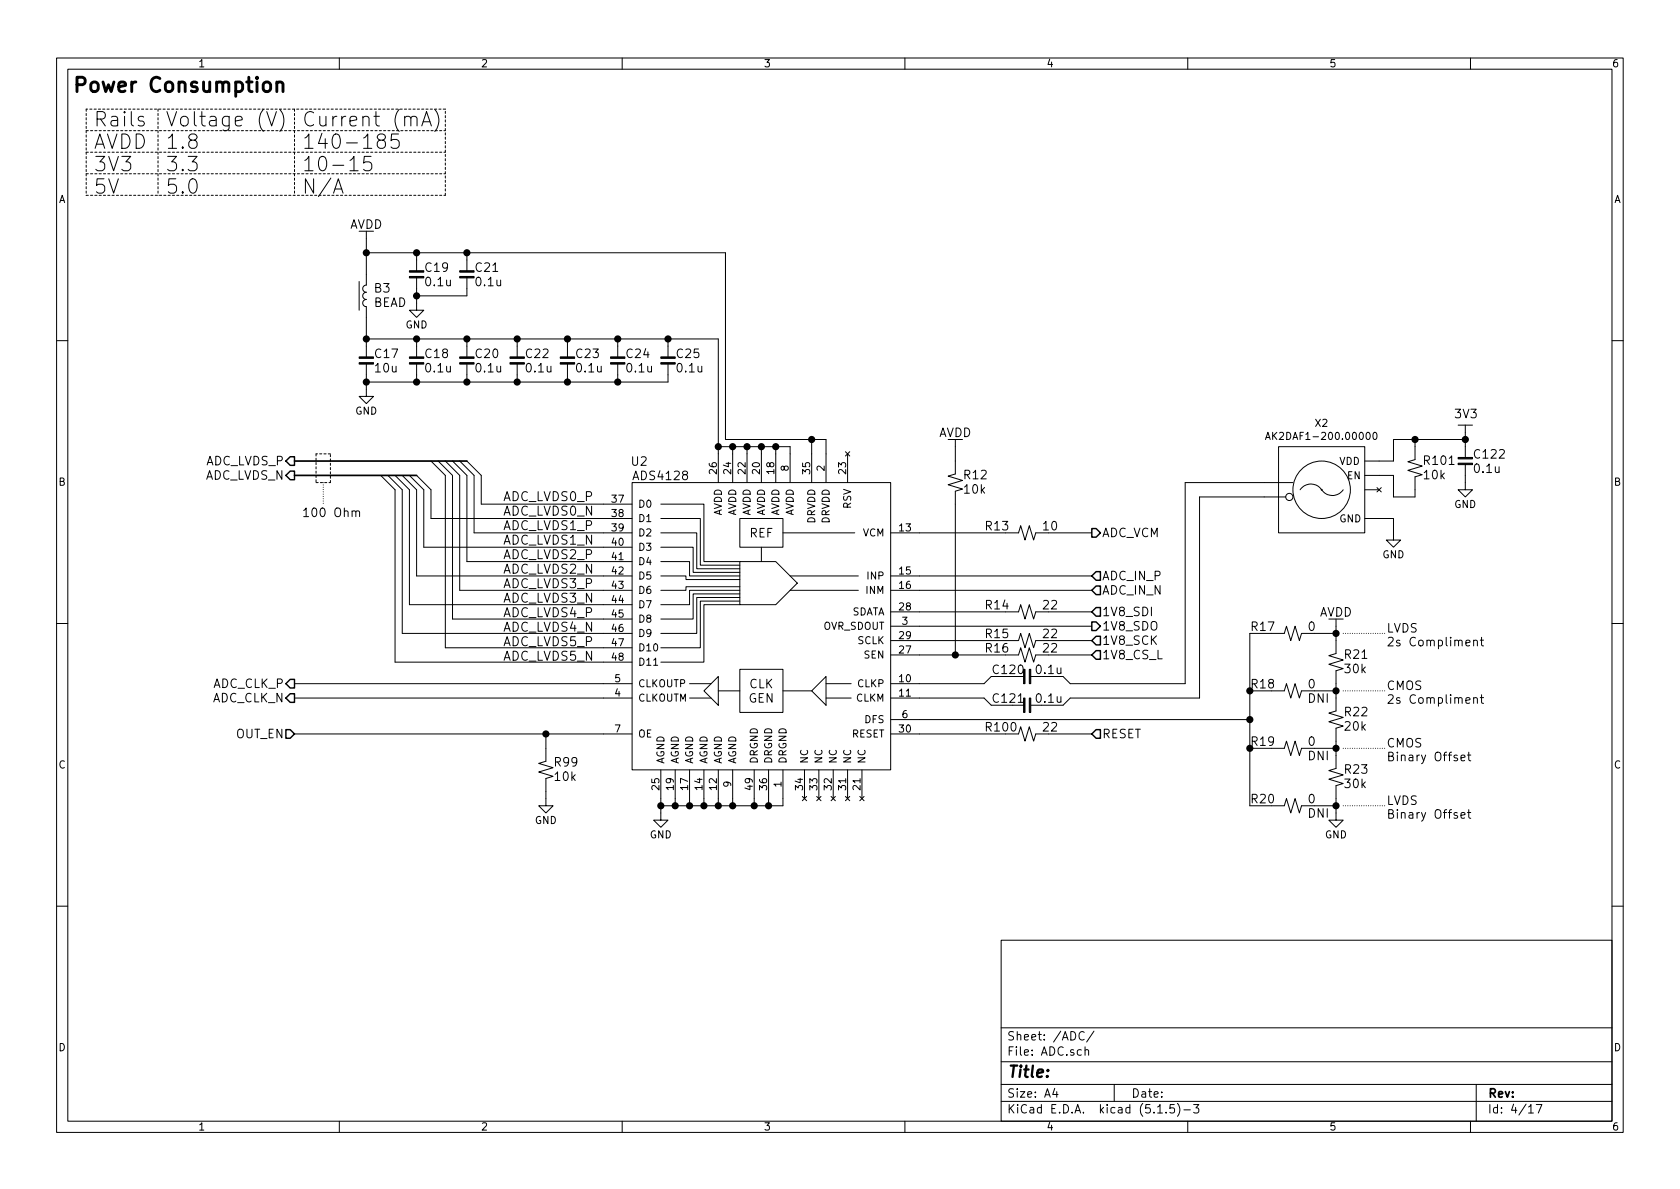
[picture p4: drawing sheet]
<svg xmlns="http://www.w3.org/2000/svg" width="297mm" height="210mm" viewBox="0 0 297 210" stroke-linecap="round" stroke-linejoin="round" font-family="sans-serif">
<g fill="none" stroke="#000" stroke-width=".18">
<path d="M10 10.3h277v189.9h-277zM12 12.2h273v186.1h-273zM47.2 19.7l.8 2.6 .9-2.6M49.5 19.3a2.98 2.98 0 0 1 0 3.9M60 10.3v1.9M76.9 19.3a2.9 2.9 0 0 1 0 3.9M110 10.3v1.9M160 10.3v1.9M210 10.3v1.9M260 10.3v1.9M25.4 20.7l-.6-.1-.4 .3 .2 .4 .8 .2 .1 .3-.1 .3-.2 .2-.8-.2M59 34.2l.8-2.6 .9 2.6"/>
<path d="M65.6 27.7h-1.2l-.1 1.1 .3-.2h.7l.2 .1 .2 .4v.6l-.1 .2-.3 .3h-.7l-.3-.3M67.2 24.8l-.5-.5a.62 .62 0 0 1 .5-.6h.5a.55 .55 0 0 1 .5 .5 .55 .55 0 0 1-.5 .6h-.5l-.4 .2-.1 .7 .5 .5 .7-.1a.83 .83 0 0 0 0-1.2l-.2-.1M70.5 23.7h-1.3l-.1 1.2 .4-.2h.6l.4 .2 .1 .2v.6l-.1 .3-.4 .2h-.6l-.4-.2M74.6 22.3l.8-2.6 .9 2.6M74.8 21.5h1.2M63.5 49.8v5.1M64.8 40.9v9.5a.63 .63 0 0 0-.7 .6 .63 .63 0 0 0 .7 .7 .63 .63 0 0 0-.7 .6 .63 .63 0 0 0 .7 .7 .63 .63 0 0 0-.7 .6 .63 .63 0 0 0 .7 .6v8.9M64.8 59.9h62.2v25.4M64.8 44.7h63.5v33h17.7v7.6M73.7 49.1v5.8h1.2l-1.2 1.2-1.3-1.2h1.3M73.7 44.7v3.2M73.7 59.9v3.2"/>
<path d="M82.5 44.7v3.2M82.5 49.1v3.2h-8.8M82.5 59.9v3.2M91.4 59.9v3.2M100.3 59.9v3.2M109.2 59.9v3.2M118.1 59.9v3.2M10 60.2h2M64.8 64.4v5.7h1.2l-1.2 1.3-1.3-1.3h1.3M73.7 64.4v3.2M82.5 64.4v3.2M91.4 64.4v3.2"/>
<path d="M100.3 64.4v3.2M109.2 64.4v3.2M118.1 64.4v3.2h-53.3M127 79h12.7v6.3M129.5 79v6.3M132.1 79v6.3M134.6 79v6.3M137.2 79v6.3M143.5 77.7v7.6M149.5 79.9l.7 .7M150.2 79.9l-.7 .7M168.9 77.7v6.1l-1.3 .4 2.6 .8-2.6 .7 2.6 .8-1.3 .4v28.9"/>
<path d="M223.7 77.7l.5-1.3 .4 1.3M223.9 77.4h.6M226.1 79h15.2v15.2h-15.2zM242.8 76.6l.3-.2a.69 .69 0 0 1 .4 .7 .69 .69 0 0 1-.4 .6l-.3-.1-.1-.4zM250.2 77.7v3.6l-1.3 .4 2.6 .7-2.6 .8 2.6 .7-1.3 .4v3.6h-3.8v-3.8h-5.1M257.8 75.2h2.5M259.1 75.2v5.7M259.1 77.7h-12.7v3.8h-5.1M285 60.2h2M62.3 90.5v-.1a.37 .37 0 0 1 .6 .1v.9M62.9 90.5l.2-.2 .4 .1 .1 1M67.3 84.1l2.5 2.5v30.5h42"/>
<path d="M68.6 84.1l2.5 2.5v25.4h40.7M69.8 84.1l2.6 2.5v20.3h39.4M71.1 84.1l2.6 2.5v15.2h38.1M72.4 84.1l2.5 2.5v10.2h36.9M73.7 84.1l2.5 2.5v5.1h35.6M76.2 81.5l2.5 2.6v30.4h33.1M77.5 81.5l2.5 2.6v25.4h31.8M78.7 81.5l2.6 2.6v20.3h30.5M80 81.5l2.5 2.6v15.2h29.3M81.3 81.5l2.5 2.6v10.1h28M82.5 81.5l2.6 2.6v5h26.7M111.8 85.3h45.7v50.8h-45.7z"/>
<path d="M116.8 99.3h5.1v2.5h8.9M116.8 96.8h5.8v4.4h8.2M116.8 94.2h6.4v6.4h7.6M116.8 89.1h7.7v10.2h6.3M116.8 91.7h7v8.2h7M130.8 91.7h7.6v5.1h-7.6zM130.8 99.3h6.4l3.8 3.8-3.8 3.8h-6.4zM134.6 96.8v2.5M138.4 94.2h12.7M149.9 80.3v5M157.5 94.2h22.6l.4-1.2 .7 2.5 .8-2.5 .8 2.5 .3-1.3h9.9M227.3 87.9h-15.2v35.5h-22.9l-1.2 1.3h-5.8"/>
<path d="M228.6 85.3h-19.1v35.6h-20.3l-1.2-1.3h-5.8M229.9 86.6a2.36 2.36 0 0 1 4 .3 2.28 2.28 0 0 0 3.6-.3M241.3 91.7h5.1v3.8h1.2l-1.2 1.3-1.3-1.3h1.3M241.3 86.6h2.5M243.5 86.2l.7 .8M244.2 86.2l-.7 .8M259.1 82.2v4.4h1.2l-1.2 1.3-1.3-1.3h1.3M10 110.3h2M116.8 101.8h4.5v.7h9.5M130.8 118.4h7.6v7.6h-7.6zM130.8 106.9h-6.3v10.2h-7.7M130.8 105.7h-7.6v6.3h-6.4"/>
<path d="M130.8 104.4h-8.9v2.5h-5.1M130.8 106.3h-7v8.2h-7M130.8 105h-8.2v4.5h-5.8M130.8 103.8h-9.5v.6h-4.5M139.7 104.4h12.1M139.7 101.8h12.1M146 119.6v5.1l-2.5-2.5zM157.5 113.3h22.6l.4-1.3 .7 2.5 .8-2.5 .8 2.5 .3-1.2h9.9M157.5 115.8h22.6l.4-1.3 .7 2.6 .8-2.6 .8 2.6 .3-1.3h9.9M157.5 108.2h22.6l.4-1.3 .7 2.6 .8-2.6 .8 2.6 .3-1.3h9.9M157.5 104.4h35.5M157.5 101.8h35.5"/>
<path d="M157.5 110.7h35.5M179.1 119.6h-3.8l-1.3 1.3h-16.5M236.2 109.5v6.1l-1.3 .3 2.6 .8-2.6 .8 2.6 .7-1.3 .4v7.1l-1.3 .4 2.6 .8-2.6 .7 2.6 .8-1.3 .4v7.1l-1.3 .4 2.6 .7-2.6 .8 2.6 .8-1.3 .3v6.1h1.3l-1.3 1.3-1.3-1.3h1.3M236.2 112h-6.1l-.4 1.3-.7-2.6-.8 2.6-.7-2.6-.4 1.3h-6.1v30.5h6.1l.4-1.3 .7 2.6 .8-2.6 .7 2.6 .4-1.3h6.1M260.6 113.3a.37 .37 0 0 1 .6 .1v.8M260.6 113.2v1M261.7 113.2h.6M262 112.7v1.3v.1l.3 .1M285 110.3h2M52.1 123.4h59.7M52.1 120.9h59.7M52.1 129.8h59.7"/>
<path d="M96.5 129.8v4.8l-1.3 .4 2.6 .8-2.6 .7 2.6 .8-1.3 .4v4.8h1.3l-1.3 1.3-1.3-1.3h1.3M116.8 136.1v8.9h1.3l-1.3 1.3-1.2-1.3h1.2M119.4 136.1v6.4M121.9 123.4h3.8M121.9 120.9h3.8M121.9 136.1v6.4M124.5 122.2l2.5-2.6v5.1zM124.5 136.1v6.4M127 122.2h3.8M127 136.1v6.4M129.5 136.1v6.4M133.3 136.1v6.4"/>
<path d="M135.9 136.1v6.4M138.4 136.1v6.4h-21.6M138.4 122.2h5.1M142.2 136.1v5.1M144.8 136.1v5.1M146 123.4h4.5M146 120.9h4.5M147.3 136.1v5.1M149.9 136.1v5.1M152.4 136.1v5.1M157.5 123.4h16.5l1.3 1.3h3.8M157.5 129.8h20.3"/>
<path d="M157.5 127.2h63.5M180.1 129.8l.4-1.3 .7 2.6 .8-2.6 .8 2.6 .3-1.3h9.9M221 132.3h6.1l.4-1.2 .7 2.5 .8-2.5 .7 2.5 .4-1.3h6.1M221 122.2h6.1l.4-1.3 .7 2.5 .8-2.5 .7 2.5 .4-1.2h6.1M258.3 134l.7-.1v-.3l-.5-.1-.2 .2 .1 .8h.6M259.5 133.5h.5M259.7 133v1.3l.3 .2M260.6 123.5v-.1a.37 .37 0 0 1 .6 .2v.8M260.6 123.4v1M261.7 123.4h.6M262 122.9v1.2v.2l.3 .1M141.9 140.8l.7 .8"/>
<path d="M142.6 140.8l-.7 .8M144.4 140.8l.8 .8M145.2 140.8l-.8 .8M146.9 140.8l.8 .8M147.7 140.8l-.8 .8M149.5 140.8l.7 .8M150.2 140.8l-.7 .8M152 140.8l.8 .8M152.8 140.8l-.8 .8M258.3 144.2l.7-.2v-.2l-.5-.1-.2 .2 .1 .7h.6M259.5 143.7h.5M259.7 143.2v1.3l.3 .2"/>
<path d="M10 160.2h2M177 166.3h108v32h-108zM285 160.2h2M60 198.3v1.9M110 198.3v1.9M160 198.3v1.9M177 194.8h108M177 191.8h108M177 187.8h108M177 181.8h108M186.5 192.5l-.4 1h1M186.8 193v1"/>
<path d="M191.7 182.6a.59 .59 0 0 0-.7 0 .59 .59 0 0 0-.2 .7 .56 .56 0 0 0 .3 .5 .56 .56 0 0 0 .6 0M191.8 185.7l.2-.1 .4 .1 .1 .9M191.8 185.1v1.5M193.4 182.3l-1.3 2M197 191.8v3M204.7 196.8h.8M206.2 196.7v.1M207.6 195.3h-.7l-.1 .7 .2-.1 .5 .1 .2 .2-.1 .5-.2 .1-.6-.1M208.2 195.1a1.71 1.71 0 0 1 0 2.3M209.3 196.3h1.2M210 198.3v1.9M211 195.3h1l-.5 .6 .4 .1v.7l-.2 .1-.7-.1"/>
<path d="M260 198.3v1.9M261 191.8v6.5M270.3 195.8l.4-.5v1.5M270.3 196.8h.8M271.6 195.3h1l-.6 1.5"/>
<circle cx="228" cy="87.9" r=".63"/>
<circle cx="233.7" cy="86.6" r="5.1"/>
</g>
<g fill="#000" stroke="#000" stroke-width=".18">
<path d="M72.4 48.9h2.5v.2h-2.5zM72.4 47.9h2.5v.2h-2.5zM81.3 48.9h2.5v.2h-2.5zM81.3 47.9h2.5v.2h-2.5zM63.5 64.1h2.5v.3h-2.5zM63.5 63.1h2.5v.3h-2.5zM72.4 64.1h2.5v.3h-2.5zM72.4 63.1h2.5v.3h-2.5zM81.3 64.1h2.5v.3h-2.5zM81.3 63.1h2.5v.3h-2.5zM90.2 64.1h2.5v.3h-2.5zM90.2 63.1h2.5v.3h-2.5z"/>
<path d="M99.1 64.1h2.5v.3h-2.5zM99.1 63.1h2.5v.3h-2.5zM107.9 64.1h2.6v.3h-2.6zM107.9 63.1h2.6v.3h-2.6zM116.8 64.1h2.6v.3h-2.6zM116.8 63.1h2.6v.3h-2.6zM257.8 81.9h2.5v.3h-2.5zM257.8 80.9h2.5v.2h-2.5zM181 118.4h.2v2.5h-.2zM182 118.4h.2v2.5h-.2zM181 123.4h.2v2.6h-.2zM182 123.4h.2v2.6h-.2z"/>
<circle cx="233.7" cy="86.6" r=".08"/>
</g>
<g fill="none" stroke="#000" stroke-width=".18" stroke-dasharray=".4 .4">
<path d="M15.2 19.3v15.2M27.9 19.3v15.2M52.1 19.3v15.2M78.7 19.3h-63.5M15.2 23.1h63.5M15.2 26.9h63.5M15.2 30.7h63.5M15.2 34.5h63.5M78.7 34.5v-15.2M55.9 85.3h2.5M55.9 80.3v5M58.4 85.3v-5"/>
<path d="M58.4 80.3h-2.5"/>
</g>
<path d="M57.1 85.3v3.8M237.5 112h7.6M237.5 132.3h7.6M237.5 122.2h7.6M237.5 142.5h7.6" fill="none" stroke="#000" stroke-width=".18" stroke-dasharray="0 .4"/>
<path d="M52.1 81.5h30.4M52.1 84.1h21.6" fill="none" stroke="#000" stroke-width=".3"/>
<g fill="none" stroke="#000" stroke-width=".25">
<path d="M51.3 80.8h.8v1.5h-.8l-.8-.8zM51.3 83.3h.8v1.5h-.8l-.8-.7zM193 93.5h.8l.8 .7-.8 .8h-.8zM193 110h.8l.8 .7-.8 .8h-.8zM193.8 107.4h.8v1.6h-.8l-.8-.8zM193.8 103.6h.8v1.6h-.8l-.8-.8zM193.8 112.5h.8v1.5h-.8l-.8-.7zM193.8 101.1h.8v1.5h-.8l-.8-.8zM193.8 115.1h.8v1.5h-.8l-.8-.8zM50.5 129h.8l.8 .8-.8 .8h-.8zM51.3 122.7h.8v1.5h-.8l-.8-.8zM51.3 120.1h.8v1.6h-.8l-.8-.8z"/>
<path d="M193.8 129h.8v1.6h-.8l-.8-.8z"/>
</g>
<path d="M48.9 14.8a.63 .63 0 0 1 1.1 .1v1.3M48.9 14.5v1.7" fill="none" stroke="#000" stroke-width=".51"/>
<g fill="#000" stroke="#000" stroke-width=".25">
<circle cx="64.8" cy="59.9" r=".51"/>
<circle cx="64.8" cy="44.7" r=".51"/>
<circle cx="73.7" cy="44.7" r=".51"/>
<circle cx="73.7" cy="59.9" r=".51"/>
<circle cx="73.7" cy="52.3" r=".51"/>
<circle cx="82.6" cy="44.7" r=".51"/>
<circle cx="82.6" cy="59.9" r=".51"/>
<circle cx="91.4" cy="59.9" r=".51"/>
<circle cx="100.3" cy="59.9" r=".51"/>
<circle cx="109.2" cy="59.9" r=".51"/>
<circle cx="118.1" cy="59.9" r=".51"/>
<circle cx="64.8" cy="67.6" r=".51"/>
<circle cx="73.7" cy="67.6" r=".51"/>
<circle cx="82.6" cy="67.6" r=".51"/>
<circle cx="91.4" cy="67.6" r=".51"/>
<circle cx="100.3" cy="67.6" r=".51"/>
<circle cx="109.2" cy="67.6" r=".51"/>
<circle cx="127" cy="79" r=".51"/>
<circle cx="129.5" cy="79" r=".51"/>
<circle cx="132.1" cy="79" r=".51"/>
<circle cx="134.6" cy="79" r=".51"/>
<circle cx="137.2" cy="79" r=".51"/>
<circle cx="143.5" cy="77.7" r=".51"/>
<circle cx="250.2" cy="77.7" r=".51"/>
<circle cx="259.1" cy="77.7" r=".51"/>
<circle cx="168.9" cy="115.8" r=".51"/>
<circle cx="236.2" cy="112" r=".51"/>
<circle cx="96.5" cy="129.8" r=".51"/>
<circle cx="221" cy="122.2" r=".51"/>
<circle cx="221" cy="127.2" r=".51"/>
<circle cx="221" cy="132.3" r=".51"/>
<circle cx="236.2" cy="122.2" r=".51"/>
<circle cx="236.2" cy="132.3" r=".51"/>
<circle cx="116.8" cy="142.5" r=".51"/>
<circle cx="119.4" cy="142.5" r=".51"/>
<circle cx="121.9" cy="142.5" r=".51"/>
<circle cx="124.5" cy="142.5" r=".51"/>
<circle cx="127" cy="142.5" r=".51"/>
<circle cx="129.5" cy="142.5" r=".51"/>
<circle cx="133.4" cy="142.5" r=".51"/>
<circle cx="135.9" cy="142.5" r=".51"/>
<circle cx="236.2" cy="142.5" r=".51"/>
</g>
<g font-size="3.5">
<text x="12.7" y="16.3">Power Consumption</text>
<text x="16.5" y="22.4">Rails</text>
<text x="29.2" y="22.4">Voltage (V)</text>
<text x="53.3" y="22.4">Current (mA)</text>
<text x="16.5" y="26.4">AVDD</text>
<text x="29.2" y="26.4">1.8</text>
<text x="53.3" y="26.4">140-185</text>
<text x="16.5" y="30.3">3V3</text>
<text x="16.5" y="34.3">5V</text>
<text x="29.2" y="30.3">3.3</text>
<text x="29.2" y="34.3">5.0</text>
<text x="53.3" y="30.3">10-15</text>
<text x="53.3" y="34.3">N/A</text>
</g>
<text font-size="2.8" x="178" y="190.5">Title:</text>
<g font-size="2.2">
<text x="88.9" y="88.6">ADC_LVDS0_P</text>
<text x="88.9" y="91.2">ADC_LVDS0_N</text>
<text x="88.9" y="93.7">ADC_LVDS1_P</text>
<text x="88.9" y="96.3">ADC_LVDS1_N</text>
<text x="88.9" y="98.9">ADC_LVDS2_P</text>
<text x="88.9" y="101.4">ADC_LVDS2_N</text>
<text x="88.9" y="104">ADC_LVDS3_P</text>
<text x="88.9" y="106.6">ADC_LVDS3_N</text>
<text x="88.9" y="109.1">ADC_LVDS4_P</text>
<text x="88.9" y="111.7">ADC_LVDS4_N</text>
<text x="88.9" y="114.3">ADC_LVDS5_P</text>
<text x="88.9" y="116.8">ADC_LVDS5_N</text>
</g>
<g font-size="2.1">
<text x="61.8" y="40.5">AVDD</text>
<text x="66.2" y="51.7">B3</text>
<text x="75.3" y="48.1">C19</text>
<text x="75.4" y="50.6">0.1u</text>
<text x="84.2" y="48.1">C21</text>
<text x="84.3" y="50.6">0.1u</text>
<text x="66" y="54.3">BEAD</text>
<text x="66.4" y="63.3">C17</text>
<text x="66.4" y="65.9">10u</text>
<text x="75.3" y="63.3">C18</text>
<text x="75.4" y="65.9">0.1u</text>
<text x="84.2" y="63.3">C20</text>
<text x="84.3" y="65.9">0.1u</text>
<text x="93.1" y="63.3">C22</text>
<text x="93.2" y="65.9">0.1u</text>
<text x="102" y="63.3">C23</text>
<text x="102.1" y="65.9">0.1u</text>
<text x="110.8" y="63.3">C24</text>
<text x="110.9" y="65.9">0.1u</text>
<text x="119.7" y="63.3">C25</text>
<text x="119.8" y="65.9">0.1u</text>
<text x="165.9" y="77.3">AVDD</text>
<text x="257.3" y="74">3V3</text>
<text x="36.2" y="82.3">ADC_LVDS_P</text>
<text x="111.7" y="82.4">U2</text>
<text x="251.9" y="82.2">R101</text>
<text x="260.8" y="81.1">C122</text>
<text x="260.8" y="83.6">0.1u</text>
<text x="36.1" y="84.8">ADC_LVDS_N</text>
<text x="112.2" y="84.9">ADS4128</text>
<text x="170.5" y="84.8">R12</text>
<text x="170.6" y="87.3">10k</text>
<text x="251.8" y="84.8">10k</text>
<text x="53.3" y="91.4">100 Ohm</text>
<text x="132.5" y="95">REF</text>
<text x="174.3" y="93.8">R13</text>
<text x="184.5" y="93.8">10</text>
<text x="194.8" y="95">ADC_VCM</text>
<text x="174.3" y="107.8">R14</text>
<text x="184.5" y="107.8">22</text>
<text x="194.8" y="105.2">ADC_IN_N</text>
<text x="194.8" y="102.6">ADC_IN_P</text>
<text x="174.3" y="112.8">R15</text>
<text x="184.5" y="112.8">22</text>
<text x="194.8" y="109">1V8_SDI</text>
<text x="194.8" y="111.5">1V8_SDO</text>
<text x="221.3" y="111.6">R17</text>
<text x="231.3" y="111.6">0</text>
<text x="233.2" y="109">AVDD</text>
<text x="245.1" y="111.9">LVDS</text>
<text x="174.3" y="115.4">R16</text>
<text x="175.7" y="119.2">C120</text>
<text x="183.3" y="119.2">0.1u</text>
<text x="184.5" y="115.4">22</text>
<text x="194.8" y="114">1V8_SCK</text>
<text x="194.8" y="116.6">1V8_CS_L</text>
<text x="237.8" y="116.5">R21</text>
<text x="237.9" y="119">30k</text>
<text x="245.1" y="114.3">2s Compliment</text>
<text x="37.4" y="124.2">ADC_CLK_N</text>
<text x="37.6" y="121.7">ADC_CLK_P</text>
<text x="132.3" y="124.3">GEN</text>
<text x="132.4" y="121.7">CLK</text>
<text x="175.7" y="124.3">C121</text>
<text x="183.3" y="124.3">0.1u</text>
<text x="221.3" y="121.7">R18</text>
<text x="231.3" y="124.3">DNI</text>
<text x="231.3" y="121.7">0</text>
<text x="245.1" y="122">CMOS</text>
<text x="245.1" y="124.5">2s Compliment</text>
<text x="41.7" y="130.6">OUT_EN</text>
<text x="174.4" y="129.4">R100</text>
<text x="184.5" y="129.4">22</text>
<text x="194.8" y="130.6">RESET</text>
<text x="221.3" y="131.9">R19</text>
<text x="231.3" y="131.9">0</text>
<text x="237.8" y="126.7">R22</text>
<text x="237.9" y="129.2">20k</text>
<text x="98.1" y="135.6">R99</text>
<text x="231.3" y="134.4">DNI</text>
<text x="237.8" y="136.8">R23</text>
<text x="245.1" y="132.2">CMOS</text>
<text x="245.1" y="134.6">Binary Offset</text>
<text x="98.2" y="138.1">10k</text>
<text x="221.3" y="142.1">R20</text>
<text x="231.3" y="142.1">0</text>
<text x="237.9" y="139.4">30k</text>
<text x="245.1" y="142.3">LVDS</text>
<text x="231.3" y="144.6">DNI</text>
<text x="245.1" y="144.8">Binary Offset</text>
<text x="178" y="184">Sheet: /ADC/</text>
<text x="178" y="186.7">File: ADC.sch</text>
<text x="178" y="196.9">KiCad E.D.A. kicad (5.1.5)-3</text>
<text x="178" y="194.1">Size: A4</text>
<text x="200" y="194.1">Date:</text>
<text x="263" y="194.1">Rev:</text>
<text x="263" y="196.9">Id: 4/17</text>
</g>
<g font-size="1.8">
<text x="35" y="11.9">1</text>
<text x="85" y="11.9">2</text>
<text x="135" y="11.9">3</text>
<text x="185" y="11.9">4</text>
<text x="235" y="11.9">5</text>
<text x="285" y="11.9">6</text>
<text x="10.4" y="35.9">A</text>
<text x="285.4" y="35.9">A</text>
<text x="71.7" y="58.1">GND</text>
<text x="62.8" y="73.3">GND</text>
<text x="225.1" y="77.8">AK2DAF1-200.00000</text>
<text x="232.6" y="75.5">X2</text>
<text x="126.7" y="83.8" transform="rotate(-90 126.7 83.8)">26</text>
<text x="129.3" y="83.8" transform="rotate(-90 129.3 83.8)">24</text>
<text x="131.8" y="83.8" transform="rotate(-90 131.8 83.8)">22</text>
<text x="134.4" y="83.8" transform="rotate(-90 134.4 83.8)">20</text>
<text x="136.9" y="83.8" transform="rotate(-90 136.9 83.8)">18</text>
<text x="139.4" y="83.3" transform="rotate(-90 139.4 83.3)">8</text>
<text x="143.3" y="83.8" transform="rotate(-90 143.3 83.8)">35</text>
<text x="145.8" y="83.3" transform="rotate(-90 145.8 83.3)">2</text>
<text x="149.6" y="83.8" transform="rotate(-90 149.6 83.8)">23</text>
<text x="236.8" y="82.2">VDD</text>
<text x="10.4" y="85.9">B</text>
<text x="108.3" y="88.9">37</text>
<text x="112.8" y="89.8">D0</text>
<text x="150.5" y="90" transform="rotate(-90 150.5 90)">RSV</text>
<text x="238.2" y="84.8">EN</text>
<text x="257.1" y="89.8">GND</text>
<text x="285.4" y="85.9">B</text>
<text x="108.3" y="91.4">38</text>
<text x="108.3" y="94">39</text>
<text x="112.8" y="92.3">D1</text>
<text x="112.8" y="94.9">D2</text>
<text x="127.6" y="91.4" transform="rotate(-90 127.6 91.4)">AVDD</text>
<text x="130.2" y="91.4" transform="rotate(-90 130.2 91.4)">AVDD</text>
<text x="132.7" y="91.4" transform="rotate(-90 132.7 91.4)">AVDD</text>
<text x="135.3" y="91.4" transform="rotate(-90 135.3 91.4)">AVDD</text>
<text x="137.8" y="91.4" transform="rotate(-90 137.8 91.4)">AVDD</text>
<text x="140.3" y="91.4" transform="rotate(-90 140.3 91.4)">AVDD</text>
<text x="144.1" y="92.7" transform="rotate(-90 144.1 92.7)">DRVDD</text>
<text x="146.7" y="92.7" transform="rotate(-90 146.7 92.7)">DRVDD</text>
<text x="152.5" y="94.9">VCM</text>
<text x="159.1" y="94">13</text>
<text x="236.8" y="92.4">GND</text>
<text x="108.3" y="96.5">40</text>
<text x="108.3" y="99.1">41</text>
<text x="108.3" y="101.6">42</text>
<text x="112.8" y="97.4">D3</text>
<text x="112.8" y="99.9">D4</text>
<text x="159.1" y="101.6">15</text>
<text x="244.4" y="98.7">GND</text>
<text x="108.3" y="104.1">43</text>
<text x="108.3" y="106.7">44</text>
<text x="112.8" y="102.5">D5</text>
<text x="112.8" y="105">D6</text>
<text x="112.8" y="107.6">D7</text>
<text x="153.2" y="105">INM</text>
<text x="153.5" y="102.5">INP</text>
<text x="159.1" y="104.1">16</text>
<text x="159.1" y="107.9">28</text>
<text x="108.3" y="109.2">45</text>
<text x="108.3" y="111.8">46</text>
<text x="112.8" y="110.1">D8</text>
<text x="112.8" y="112.6">D9</text>
<text x="145.5" y="111.4">OVR_SDOUT</text>
<text x="150.4" y="108.8">SDATA</text>
<text x="151.6" y="113.9">SCLK</text>
<text x="159.1" y="113">29</text>
<text x="159.5" y="110.5">3</text>
<text x="108.3" y="114.3">47</text>
<text x="108.3" y="116.8">48</text>
<text x="112.8" y="115.2">D10</text>
<text x="112.8" y="117.7">D11</text>
<text x="152.8" y="116.5">SEN</text>
<text x="159.1" y="115.6">27</text>
<text x="108.7" y="123.2">4</text>
<text x="108.7" y="120.6">5</text>
<text x="112.8" y="124.1">CLKOUTM</text>
<text x="112.8" y="121.5">CLKOUTP</text>
<text x="151.4" y="124.1">CLKM</text>
<text x="151.6" y="121.5">CLKP</text>
<text x="159.1" y="120.6">10</text>
<text x="159.1" y="123.2">11</text>
<text x="108.7" y="129.5">7</text>
<text x="112.8" y="130.4">OE</text>
<text x="150.6" y="130.4">RESET</text>
<text x="152.9" y="127.9">DFS</text>
<text x="159.1" y="129.5">30</text>
<text x="159.5" y="127">6</text>
<text x="10.4" y="135.9">C</text>
<text x="117.5" y="135.1" transform="rotate(-90 117.5 135.1)">AGND</text>
<text x="120" y="135.1" transform="rotate(-90 120 135.1)">AGND</text>
<text x="122.6" y="135.1" transform="rotate(-90 122.6 135.1)">AGND</text>
<text x="125.1" y="135.1" transform="rotate(-90 125.1 135.1)">AGND</text>
<text x="127.6" y="135.1" transform="rotate(-90 127.6 135.1)">AGND</text>
<text x="130.2" y="135.1" transform="rotate(-90 130.2 135.1)">AGND</text>
<text x="134" y="135.1" transform="rotate(-90 134 135.1)">DRGND</text>
<text x="136.5" y="135.1" transform="rotate(-90 136.5 135.1)">DRGND</text>
<text x="139.1" y="135.1" transform="rotate(-90 139.1 135.1)">DRGND</text>
<text x="142.9" y="135.1" transform="rotate(-90 142.9 135.1)">NC</text>
<text x="145.4" y="135.1" transform="rotate(-90 145.4 135.1)">NC</text>
<text x="148" y="135.1" transform="rotate(-90 148 135.1)">NC</text>
<text x="150.5" y="135.1" transform="rotate(-90 150.5 135.1)">NC</text>
<text x="153" y="135.1" transform="rotate(-90 153 135.1)">NC</text>
<text x="285.4" y="135.9">C</text>
<text x="116.6" y="139.6" transform="rotate(-90 116.6 139.6)">25</text>
<text x="119.1" y="139.6" transform="rotate(-90 119.1 139.6)">19</text>
<text x="121.7" y="139.6" transform="rotate(-90 121.7 139.6)">17</text>
<text x="124.2" y="139.6" transform="rotate(-90 124.2 139.6)">14</text>
<text x="126.7" y="139.6" transform="rotate(-90 126.7 139.6)">12</text>
<text x="129.3" y="139.2" transform="rotate(-90 129.3 139.2)">9</text>
<text x="133.1" y="139.6" transform="rotate(-90 133.1 139.6)">49</text>
<text x="135.6" y="139.6" transform="rotate(-90 135.6 139.6)">36</text>
<text x="138.2" y="139.2" transform="rotate(-90 138.2 139.2)">1</text>
<text x="142" y="139.6" transform="rotate(-90 142 139.6)">34</text>
<text x="144.5" y="139.6" transform="rotate(-90 144.5 139.6)">33</text>
<text x="147.1" y="139.6" transform="rotate(-90 147.1 139.6)">32</text>
<text x="149.6" y="139.6" transform="rotate(-90 149.6 139.6)">31</text>
<text x="152.1" y="139.6" transform="rotate(-90 152.1 139.6)">21</text>
<text x="94.6" y="145.7">GND</text>
<text x="114.9" y="148.3">GND</text>
<text x="234.3" y="148.3">GND</text>
<text x="10.4" y="185.9">D</text>
<text x="285.4" y="185.9">D</text>
<text x="35" y="199.9">1</text>
<text x="85" y="199.9">2</text>
<text x="135" y="199.9">3</text>
<text x="185" y="199.9">4</text>
<text x="235" y="199.9">5</text>
<text x="285" y="199.9">6</text>
</g>
</svg>
